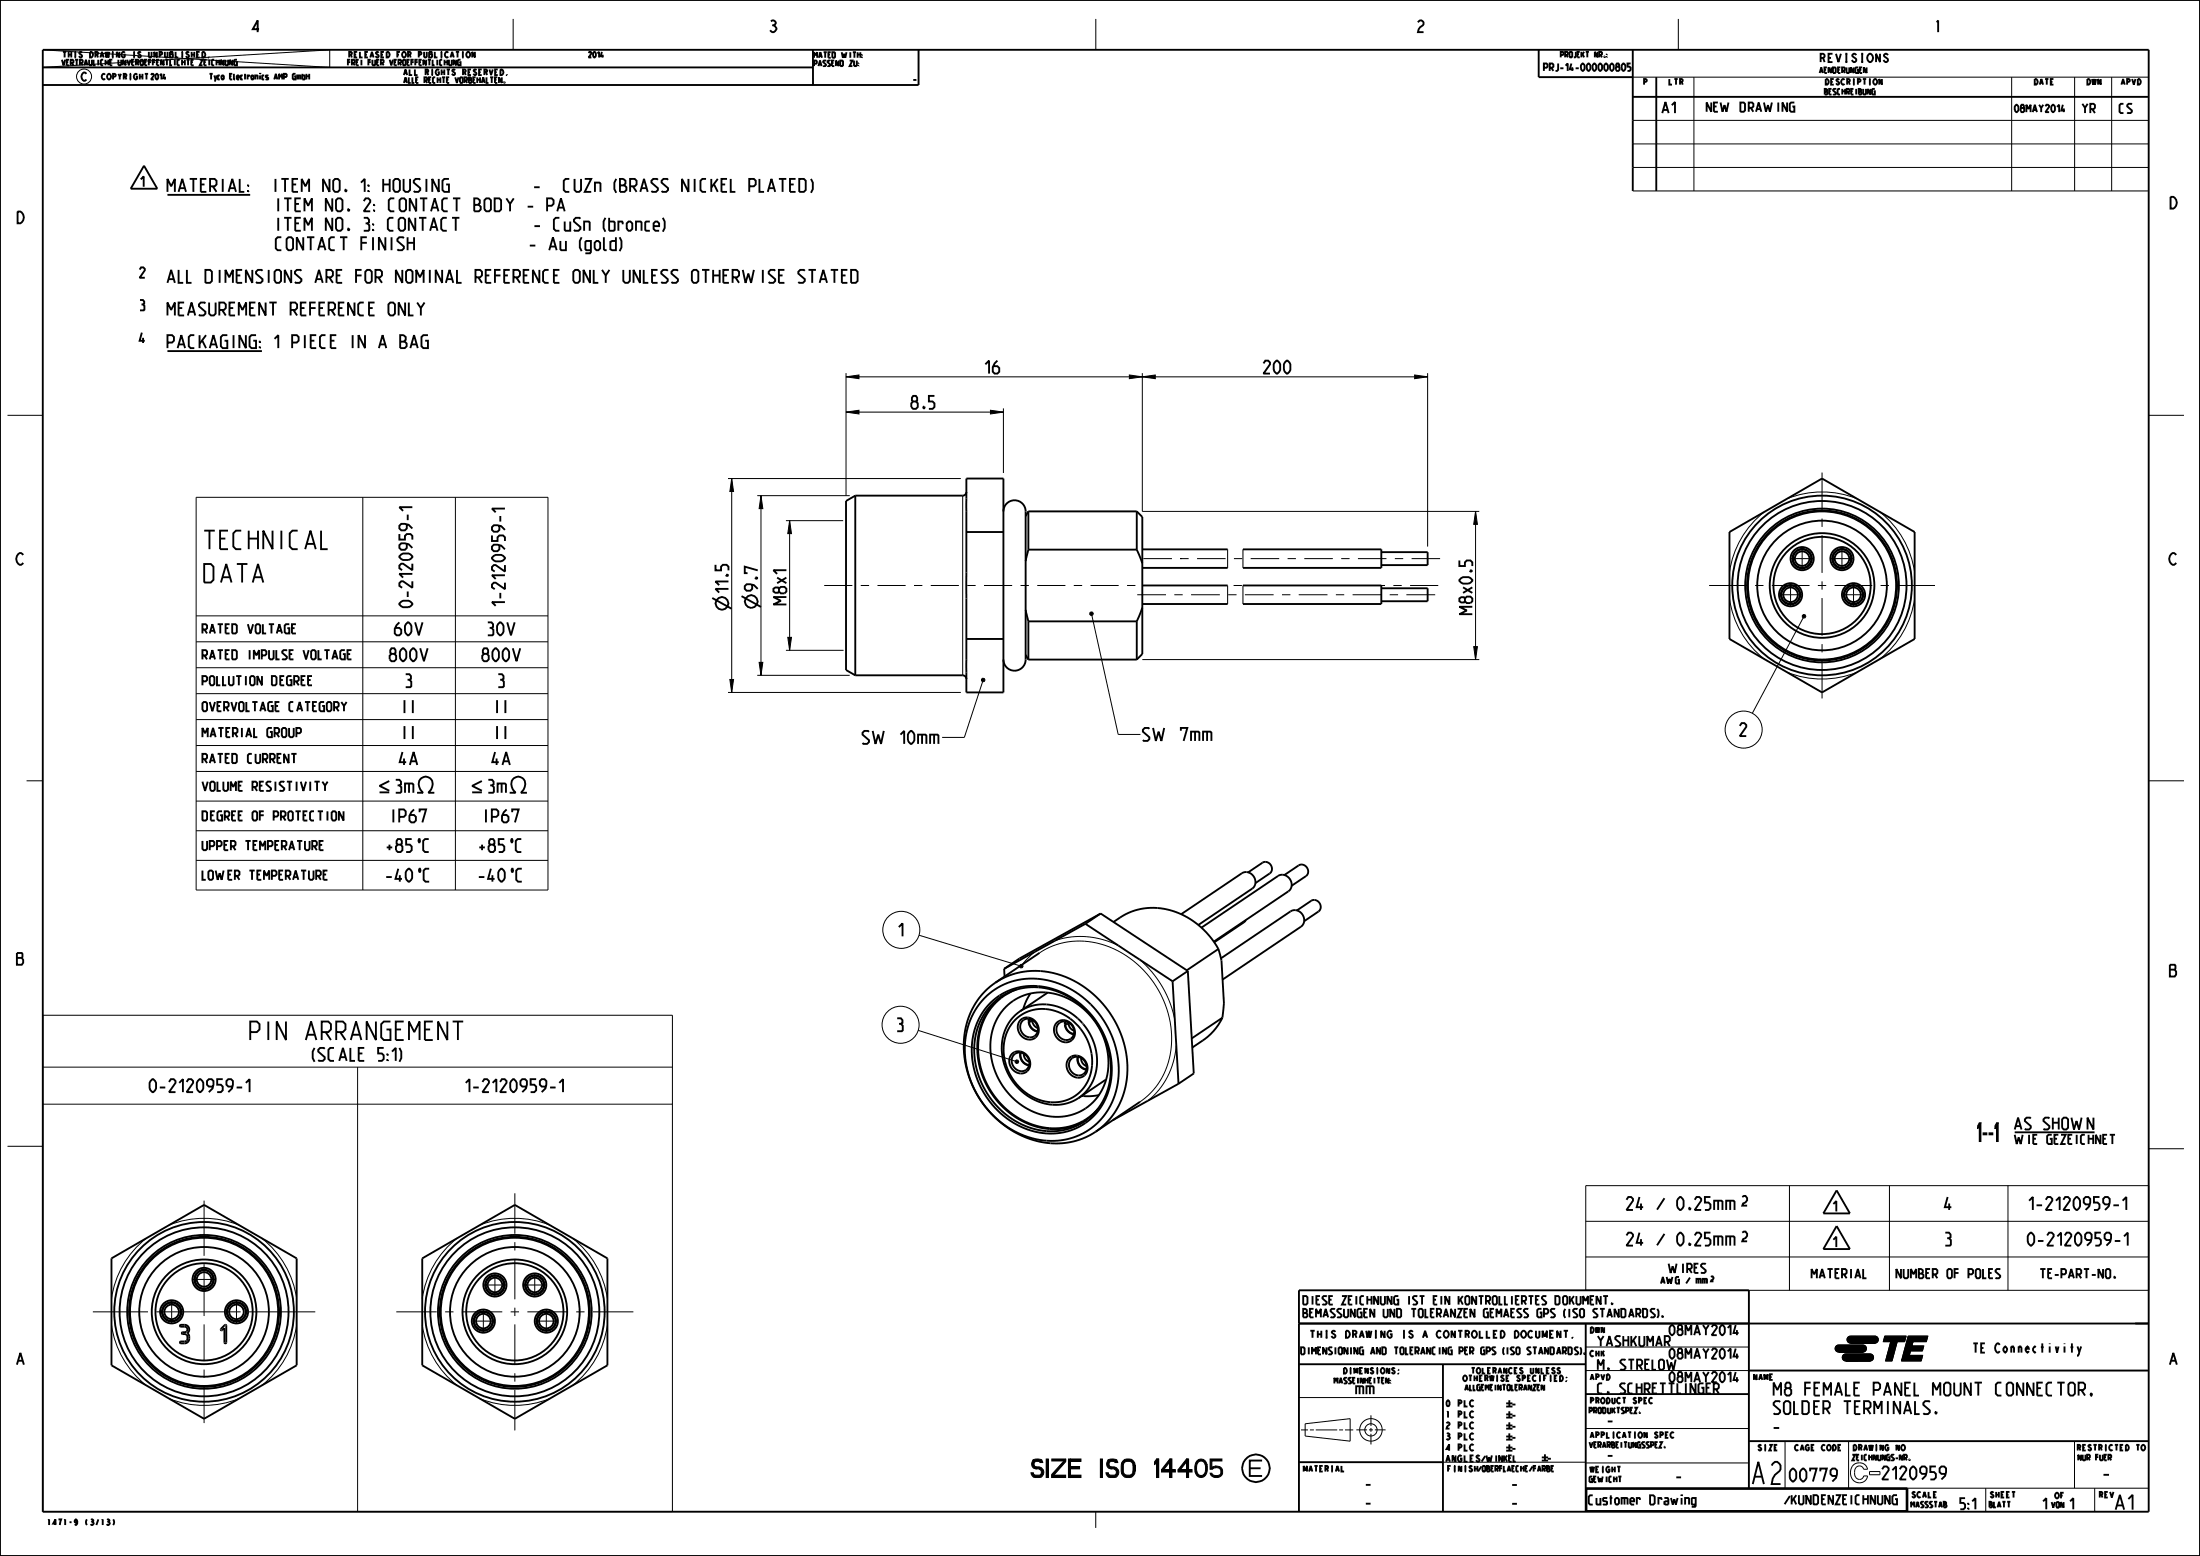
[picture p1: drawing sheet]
<svg xmlns="http://www.w3.org/2000/svg" width="594mm" height="420mm" viewBox="0 0 594 420" stroke-linecap="round" stroke-linejoin="round" font-family="sans-serif">
<g fill="none" stroke="#000" stroke-width=".51">
<path d="M0 0h594v420h-594zM11.6 18.2h207.9M11.6 13.4h568.6v394.6h-568.6zM36.3 16.1h-.7v1.5h.7M36.7 17h.5l.3-.2v-.5l-.3-.2h-.5v1.5M38 14.3l-.3-.3-.4 .3 .7 .7-.1 .4-.3 .1-.4-.4M40.2 14v1.3l.3 .2 .4-.2v-1.3M42.4 14v1.5l-.8-1.5v1.5M63.2 19.9v1.4l.3 .1M81.6 19.9v1.5h.6l.1-.9-.7-.1M100.5 16.1v1.3l.3 .2 .5-.2v-1.3M107.3 14.8h.4"/>
<path d="M108 14h-.7v1.5M109 16.1l.5 .2v1.1l-.2 .2-.5-.2v-1.1zM125 19.5l.6-.1v-.5l-.6-.2v1.6M125.5 19.5l.2 .8M219.5 13.4v9.5M248 13.4v9.5h-236.4M415.4 13.4v7.4h25.4M440.8 13.4v38.1M440.8 26.1h139.4M447.2 20.8v30.7M230.9 133.8l-2.5 1.4v45.6l2.5 1.5M230.9 133.8v48.5"/>
<path d="M260.9 129.2h10v57.7h-10zM260.9 132.8a1 1 0 0 1-1 1h-29M270.9 138a3 3 0 0 1 3-3 3 3 0 0 1 3 3v40a3 3 0 0 1-3 3 3 3 0 0 1-3-3M277.7 138l-.8 1.3M277.7 138v10.4M277.7 138h29.2M306.9 138v10.4M306.9 138l1.5 1.5v37l-1.5 1.5M260.9 143.6h10M277.7 148.4l-.8 3M277.7 148.4h29.2M306.9 148.4l1.5 3.6"/>
<path d="M308.4 158h23.1M308.4 153.3h23.1M308.4 148.3h23.1M335.6 158h37.4v5h-37.4M335.6 148.3h37.4v5h-37.4M373 158.8h12.5v3.5h-12.5M373 149h12.5v3.5h-12.5M467 143.6l25-14.4 25 14.4v28.9l-25 14.4-25-14.4zM483.4 158a2.49 2.49 0 0 0-2.4 2.5 2.49 2.49 0 0 0 2.4 2.5M483.4 158v.5a2.03 2.03 0 0 0-1.9 2 2.03 2.03 0 0 0 1.9 2v.5M483.4 157.9v.1M483.5 158a2.49 2.49 0 0 1 2.4 2.5 2.49 2.49 0 0 1-2.4 2.5"/>
<path d="M483.5 158v.6M483.5 157.9v.1M483.5 158.6h.1M483.5 158.6a2.04 2.04 0 0 1 1.8 2 2.04 2.04 0 0 1-1.8 2v.4M484 150.8h.1M484 150.7h.1M484.1 150.7a2.49 2.49 0 0 1 2.5-2.4 2.49 2.49 0 0 1 2.5 2.4M484.1 150.8a2.49 2.49 0 0 0 2.5 2.5 2.49 2.49 0 0 0 2.5-2.5M484.1 150.8l.4 .1a2.03 2.03 0 0 0 2 1.8 2.03 2.03 0 0 0 2-1.8M484.6 150.7h-.5M484.6 150.7h.1M484.6 150.7a2.04 2.04 0 0 1 2-1.8 2.04 2.04 0 0 1 2.1 1.8h.4"/>
<path d="M488.6 150.9h.1M489.1 150.8l-.5 .1M489.1 150.8h.1M489.1 150.7h.1M494.7 150.8h.1M494.7 150.7h.1M494.8 150.8a2.49 2.49 0 0 0 2.5 2.5 2.49 2.49 0 0 0 2.5-2.5M494.8 150.7a2.49 2.49 0 0 1 2.5-2.4 2.49 2.49 0 0 1 2.5 2.4M494.8 150.8l.5 .1a2.03 2.03 0 0 0 2 1.8 2.03 2.03 0 0 0 2-1.8M495.4 150.7h-.6M495.4 150.7h.1M495.4 150.7a2.04 2.04 0 0 1 2-1.8 2.04 2.04 0 0 1 2 1.8h.4"/>
<path d="M499.3 150.9h.1M499.8 150.8l-.5 .1M499.8 150.8h.2M499.8 150.7h.2M500.4 158a2.49 2.49 0 0 0-2.4 2.5 2.49 2.49 0 0 0 2.4 2.5M500.4 158v.5a2.03 2.03 0 0 0-1.9 2 2.03 2.03 0 0 0 1.9 2v.5M500.4 157.9v.1M500.5 158a2.49 2.49 0 0 1 2.4 2.5 2.49 2.49 0 0 1-2.4 2.5M500.5 158v.6M500.5 157.9v.1M500.5 158.6h.1M500.5 158.6a2.04 2.04 0 0 1 1.8 2 2.04 2.04 0 0 1-1.8 2v.4"/>
<path d="M260.9 172.5h10M276.9 164.6l.8 3.1M276.9 176.8l.8 1.2M277.7 178h29.2M277.7 167.7h29.2M277.7 167.7v10.3M306.9 167.7v10.3M308.4 164l-1.5 3.7M308.4 163h23.1M483.4 163v.2M483.5 163v.2M500.4 163v.2"/>
<path d="M500.5 163v.2M230.9 182.3h29a1 1 0 0 1 1 1M337 235.5l3.9-2.6a1.76 1.76 0 0 1 2.2 .5 1.76 1.76 0 0 1-.3 2.4l-3.9 2.6M346.8 236.2l3.8-2.6a1.76 1.76 0 0 1 2.3 .6 1.76 1.76 0 0 1-.3 2.3l-3.9 2.6M280.7 257.2l-11.9 8M293.1 249.4l-22 12.1M293.1 249.4l23.5 15.5M297.2 246.6l-22 12.1-4.1 2.8M297.2 246.6l-4.1 2.8M297.2 246.6l23.5 15.5M300.6 248.9a18.1 18.1 0 0 1 6.5-3.3 19.9 19.9 0 0 1 21.3 9.7l.6 .8M318.9 246.8l16.4-11.1a2.52 2.52 0 0 1 3.2 .9 2.52 2.52 0 0 1-.4 3.3l-14.6 9.8"/>
<path d="M324.4 250.4l20.7-14a2.52 2.52 0 0 1 3.2 .9 2.52 2.52 0 0 1-.4 3.3l-20.2 13.6M329 256.1l.8 3.2 .7 11.5-.5 3.9M329 256.1l-8.6 5.8M329.7 258.7l18.8-12.7a2.52 2.52 0 0 1 3.2 .8 2.52 2.52 0 0 1-.4 3.3l-21.2 14.3M336.4 248.4l-.6 .6-8 5.4M350.1 245.8l3.9-2.7a1.76 1.76 0 0 1 2.3 .6 1.76 1.76 0 0 1-.3 2.3l-3.9 2.7M265.8 269.4a18.9 18.9 0 0 1 22.8-2.7 24.9 24.9 0 0 1 12.4 29 18.1 18.1 0 0 1-24.5 10.8 25.1 25.1 0 0 1-15.2-29.3l.4-1a18.4 18.4 0 0 1 4.1-6.8zM267.6 270.5a17.6 17.6 0 0 1 22.3-.8 22.5 22.5 0 0 1 9 26 16.5 16.5 0 0 1-22.5 8.8 22.8 22.8 0 0 1-13.2-26.8 16.8 16.8 0 0 1 4.4-7.2zM268 270.9a17 17 0 0 1 20.9-1.6 22.1 22.1 0 0 1 10 25.4 16.1 16.1 0 0 1-22.1 9.2 22.2 22.2 0 0 1-12.7-26.7 16.3 16.3 0 0 1 3.9-6.3zM268.8 265.2a21.4 21.4 0 0 0-7.6 24 26.2 26.2 0 0 0 23.8 19.4 19 19 0 0 0 10.9-3.1M268.8 265.2a21.2 21.2 0 0 1 24.3 1.5 26.3 26.3 0 0 1 10 29.3 19.1 19.1 0 0 1-7.2 9.5M270.6 268.8a17.8 17.8 0 0 0-6 19.5 21.8 21.8 0 0 0 20.3 16.5 15.8 15.8 0 0 0 8.3-2.4"/>
<path d="M271.1 261.5l.1 2.1M271.7 271.7a14.8 14.8 0 0 1 18.9-.9 18.6 18.6 0 0 1 6.8 23.6 14 14 0 0 1-18.9 5.5 18.9 18.9 0 0 1-9.6-24.3l1.2-2.1zM274.1 275.3a11.5 11.5 0 0 1 15.9 .5 13.5 13.5 0 0 1 2.7 17.7 11.2 11.2 0 0 1-16.4 .9 13.8 13.8 0 0 1-3.6-17.3zM274.4 267.1a16.6 16.6 0 0 0-10.2 18.2 21.7 21.7 0 0 0 20.7 19.3 15.4 15.4 0 0 0 11.6-5.3M275.4 272.9a13 13 0 0 1 16.8 3.3h.1a14.8 14.8 0 0 1 2.1 16.9l-1.2 1.6-2 1.7M275.4 272.9a12.9 12.9 0 0 0-3.2 16.9 14.2 14.2 0 0 0 16.1 8l2.9-1.4M275.5 275.3a3.1 3.1 0 0 1 4.4 .8 3.1 3.1 0 0 1-.9 4.3 3.2 3.2 0 0 1-3.6-1.3 3.2 3.2 0 0 1 .1-3.8zM276.1 275.5a2.58 2.58 0 0 1 3.7 .8 2.58 2.58 0 0 1-1 3.6 2.72 2.72 0 0 1-2.9-1.2 2.72 2.72 0 0 1 .2-3.2zM277.7 275.8a2.89 2.89 0 0 0 2.4 2.7M277.7 275.8h.1M277.8 275v.7M277.8 275.8a2.74 2.74 0 0 0 2.4 2.5"/>
<path d="M277.8 275.8h-.1M277.9 275l-.1 .7M278.2 268.2l-1.1 2-.8 2.1M278.7 275.5l-.9 .2M278.7 275.5h.1M278.7 275.3v.2M278.7 275.6l.5 1.2 1 .7M278.7 275.6l-.9 .2M278.8 275.4l-.1 .1M279 275.5l-.3 .1M282.8 268l-7.4 4.9M285.3 276a3.1 3.1 0 0 1 4.4 .8 3.1 3.1 0 0 1-.9 4.4 3.2 3.2 0 0 1-3.6-1.3 3.2 3.2 0 0 1 .1-3.9z"/>
<path d="M285.9 276.3a2.58 2.58 0 0 1 3.7 .7 2.58 2.58 0 0 1-1 3.6 2.72 2.72 0 0 1-2.9-1.2 2.72 2.72 0 0 1 .2-3.1zM287.5 276.6a2.89 2.89 0 0 0 2.4 2.6M287.5 276.6h.1M287.6 275.7v.8M287.6 276.6a2.74 2.74 0 0 0 2.3 2.5M287.6 276.5l-.1 .1M287.7 275.7l-.1 .8M288.5 276.2l-.9 .3M288.5 276.2h.1M288.5 276v.2M288.5 276.4l.5 1.1 1 .7M288.5 276.4l-.9 .2"/>
<path d="M288.6 276.1l-.1 .1M288.8 276.2l-.3 .2M316.6 264.9l1.6 27.6M320.7 262.1l-4.1 2.8M320.7 262.1l1.6 27.7-4.1 2.7M330 274.7a15.5 15.5 0 0 1-5.2 6.1l-2.9 2M330 274.7l-8.2 5.6M273.2 284.5a3.1 3.1 0 0 1 4.4 .7 3.1 3.1 0 0 1-.9 4.4 3.2 3.2 0 0 1-3.6-1.3 3.2 3.2 0 0 1 .1-3.8zM273.8 284.7a2.58 2.58 0 0 1 3.7 .7 2.58 2.58 0 0 1-1 3.6 2.72 2.72 0 0 1-2.9-1.2 2.72 2.72 0 0 1 .2-3.1zM275.5 284.1a2.88 2.88 0 0 0 2.3 3.5M275.6 284.2a2.72 2.72 0 0 0 2.3 3.3M276.4 284.5a2.19 2.19 0 0 0 1.5 2.1"/>
<path d="M288.7 285.6a3.1 3.1 0 0 1 4.4 .8 3.1 3.1 0 0 1-1 4.3 3.2 3.2 0 0 1-3.6-1.3 3.2 3.2 0 0 1 .2-3.8zM289.3 285.8a2.58 2.58 0 0 1 3.6 .8 2.58 2.58 0 0 1-.9 3.6 2.72 2.72 0 0 1-2.9-1.2 2.72 2.72 0 0 1 .2-3.2zM291 285.3a2.88 2.88 0 0 0 2.3 3.4M291.1 285.4a2.72 2.72 0 0 0 2.3 3.2M291.1 285.3v.1M291.9 285.6a2.19 2.19 0 0 0 1.5 2.2M296.8 295.6l-2.1 .3-2.6-.1M298.6 291.4l-7.4 5M307.8 297.4l-11.9 8.1M318.2 292.5l-17.8 9.9M30.1 339.7l25-14.5 25 14.5v28.8l-25 14.5-25-14.5zM114 339.7l25-14.5 25 14.5v28.8l-25 14.5-25-14.5z"/>
<path d="M495.9 330.9l3.6 6.3h-7.2zM495.9 321.3l3.6 6.2h-7.2zM46.3 352.1a1.97 1.97 0 0 0-1.9 2 1.97 1.97 0 0 0 1.9 2M46.3 356.1h.1M46.3 352.1h.1M46.3 356.1v.5M46.3 351.6a2.49 2.49 0 0 0-2.4 2.5 2.49 2.49 0 0 0 2.4 2.5M46.3 351.6v.5M46.3 351.5v.1M46.3 356.6v.1M46.4 351.6a2.49 2.49 0 0 1 2.4 2.5 2.49 2.49 0 0 1-2.4 2.5M46.4 351.6v.5"/>
<path d="M46.4 351.5v.1M46.4 356.6v.1M46.4 352.1h.1M46.4 356.1v.5M46.4 352.1a1.97 1.97 0 0 1 1.9 2 1.97 1.97 0 0 1-1.9 2M46.4 356.1h.1M48.7 357.7l1.1-.1a1.25 1.25 0 0 1 1.2 .9 1.25 1.25 0 0 1-.4 1.3l.4 .5 .1 .5a1.44 1.44 0 0 1-.7 1.7l-1.6 .1-.2-.1 .1-.4h1.1a1.09 1.09 0 0 0 .8-1.4 1.09 1.09 0 0 0-1.4-.7h-.1a.43 .43 0 0 1 .2-.5 .43 .43 0 0 1 .5 .1 .75 .75 0 0 0 .8-.8 .75 .75 0 0 0-.8-.7h-1zM52.6 345.4h-.1M52.6 345.5h-.1M53.1 345.3l-.5 .1M53.1 345.3h.1M57.6 345.2a2.49 2.49 0 0 0-2.6-2.3 2.49 2.49 0 0 0-2.4 2.5"/>
<path d="M57.6 345.2h-.4a2.03 2.03 0 0 0-2.1-1.7 2.03 2.03 0 0 0-2 1.8M57.6 345.3a2.49 2.49 0 0 1-2.4 2.5 2.49 2.49 0 0 1-2.6-2.3M57.6 345.3l-.5 .1a2.04 2.04 0 0 1-2 1.9 2.04 2.04 0 0 1-2.1-1.8h-.4M57.7 345.2h-.1M57.7 345.3h-.1M60.6 357.7l.3-.1 .2 .2v4.5l-.2 .3-.3-.2v-3.9l-.7 .6-.3-.3zM63.7 356.6v.1M63.8 356.6v.1M63.8 352.1a2.04 2.04 0 0 0-1.8 2 2.04 2.04 0 0 0 1.7 2.1v.4M63.8 352.1h.1M63.9 356.1l-.1 .5M63.9 356.1h.1"/>
<path d="M63.9 351.6a2.49 2.49 0 0 0-2.5 2.4 2.49 2.49 0 0 0 2.3 2.6M63.9 351.6l-.1 .5M63.9 351.5v.1M64 351.6a2.49 2.49 0 0 1 2.3 2.6 2.49 2.49 0 0 1-2.5 2.4M64 351.6v.4a2.03 2.03 0 0 1 1.7 2.1 2.03 2.03 0 0 1-1.8 2M64 351.5v.1M130.4 358.6h.1M130.4 358.6l.1 .5M130.5 354.1a2.49 2.49 0 0 0-2.5 2.5 2.49 2.49 0 0 0 2.5 2.5M130.5 354.1l-.1 .4a2.03 2.03 0 0 0-1.8 2 2.03 2.03 0 0 0 1.8 2.1M130.5 354v.1M130.5 359.1v.1"/>
<path d="M130.6 354.1a2.49 2.49 0 0 1 2.4 2.5 2.49 2.49 0 0 1-2.4 2.5M130.6 354.1v.5M130.6 354v.1M130.6 359.1v.1M130.6 354.6h.1M130.6 354.6a2.04 2.04 0 0 1 1.8 2.1 2.04 2.04 0 0 1-1.8 2v.4M131 346.9h.1M131 346.8h.1M131.1 346.8a2.49 2.49 0 0 1 2.5-2.4 2.49 2.49 0 0 1 2.5 2.4M131.1 346.9a2.49 2.49 0 0 0 2.5 2.4 2.49 2.49 0 0 0 2.5-2.4M131.1 346.8h.6a2.04 2.04 0 0 1 2-1.9 2.04 2.04 0 0 1 2 1.9h.4M131.1 346.9h.5a2.03 2.03 0 0 0 2 1.8 2.03 2.03 0 0 0 2-1.8"/>
<path d="M135.6 346.9h.1M136.1 346.9h-.5M136.1 346.9h.2M136.1 346.8h.2M141.8 346.9h.1M141.8 346.8h.1M141.9 346.9a2.49 2.49 0 0 0 2.5 2.4 2.49 2.49 0 0 0 2.5-2.4M141.9 346.8a2.49 2.49 0 0 1 2.5-2.4 2.49 2.49 0 0 1 2.5 2.4M141.9 346.9h.4a2.03 2.03 0 0 0 2 1.8 2.03 2.03 0 0 0 2-1.8M142.4 346.8h-.5M142.4 346.8h.1M142.4 346.8a2.04 2.04 0 0 1 2-1.8 2.04 2.04 0 0 1 2.1 1.8h.4"/>
<path d="M146.4 346.9h.1M146.9 346.9h-.5M146.9 346.9h.1M146.9 346.8h.1M147.4 358.6h.1M147.4 358.6l.1 .5M147.5 354.1a2.49 2.49 0 0 0-2.5 2.5 2.49 2.49 0 0 0 2.5 2.5M147.5 354.1l-.1 .4a2.03 2.03 0 0 0-1.8 2 2.03 2.03 0 0 0 1.8 2.1M147.5 354v.1M147.5 359.1v.1M147.6 354.1a2.49 2.49 0 0 1 2.4 2.5 2.49 2.49 0 0 1-2.4 2.5M147.6 354.1v.5"/>
<path d="M147.6 354v.1M147.6 359.1v.1M147.6 354.6h.1M147.6 354.6a2.04 2.04 0 0 1 1.8 2.1 2.04 2.04 0 0 1-1.8 2v.4M350.7 357.2h229.5M357.9 359.2h.5M375.8 359.5l-.4-.3a.96 .96 0 0 0-.8 1 .96 .96 0 0 0 .8 .9l.4-.3v-.6h-.5M409 359.2a.96 .96 0 0 1 1.1 1 .96 .96 0 0 1-1.1 .9zM428.1 357.2v50.8M350.8 368.2h77.3M357.9 361.1h.5M376.4 363.7h1.1"/>
<path d="M386.2 363.7v1.9l-.9-1.9v1.9M389.6 368.2v39.8M406.7 378.8h1.7M406.7 379.7h1.7M407.5 378v1.7M410.4 371.5l-.3-.2-.5 .2 .8 .8-.1 .4-.4 .1-.3-.4M413.3 369.2v1.3l.3 .2 .4-.2v-1.3M418.6 363.7h.7l.3 .2v1.4l-.3 .3h-.7zM427.8 365.3l.1 .2zM428.1 376.3h44.1M441.8 377.6l-.3-.3-.4 .3 .7 .7-.1 .4-.4 .1-.3-.4M462.2 364.6l.4-.6h.5l.4 .4v.4l-1.3 1.9h1.3"/>
<path d="M464.5 364.4l.6-.4 .6 .8v1.2l-.6 .7-.6-.3-.2-.4v-1.2zM466.5 364.8l.8-.8v2.7M468.6 364l-.5 2.2h1.3M469 365.4v1.3M472.2 369.9h108M350.7 394.7h38.9M406.7 390.7h1.7M406.7 387.7h1.7M406.7 384.8h1.7M406.7 381.8h1.7M406.7 391.6h1.7M406.7 388.6h1.7"/>
<path d="M406.7 385.6h1.7M406.7 382.6h1.7M407.5 380.9v1.7M407.5 383.9v1.7M407.5 386.9v1.7M407.5 389.9v1.7M416.3 393.4h1.7M416.3 394.2h1.7M417.1 392.5v1.7M447.6 386.8l-.3-.2-.5 .2 .8 .8-.1 .4-.4 .1-.3-.4M472.2 389h108M492.7 390.3l-.2-.3a.77 .77 0 0 0-.7 .8 .77 .77 0 0 0 .7 .7l.2-.2"/>
<path d="M512.8 390v1.5l-.8-1.5v1.5M513.6 390.1l.1-.1a.77 .77 0 0 1 .7 .8 .77 .77 0 0 1-.6 .7l-.5-.7zM565.9 393.3h.7M566.6 392.7h-.7v1.5M576.8 390h.9M578.4 390.1l.2-.1a.77 .77 0 0 1 .6 .8 .77 .77 0 0 1-.6 .7l-.5-.7zM23.5 410.1l-.3 .7 .3 .8M428.1 401.7h86.9v6.3M428.3 401.9h86.5v5.9h-86.5zM472.2 401.7v-53.4h-121.5v59.7M524.8 406.1h.4l.3-.5-.7-.2v1.5h.5l.3-.6-.4-.2"/>
<circle cx="486.6" cy="150.8" r="3.1"/>
<circle cx="486.6" cy="150.8" r="2.63"/>
<circle cx="492" cy="158" r="24.3"/>
<circle cx="492" cy="158" r="22.8"/>
<circle cx="492" cy="158" r="20.3"/>
<circle cx="492" cy="158" r="20"/>
<circle cx="492" cy="158" r="17.5"/>
<circle cx="492" cy="158" r="20.8"/>
<circle cx="492" cy="158" r="14.1"/>
<circle cx="492" cy="158" r="13.1"/>
<circle cx="497.3" cy="150.8" r="3.1"/>
<circle cx="497.3" cy="150.8" r="2.63"/>
<circle cx="483.5" cy="160.5" r="3.1"/>
<circle cx="483.5" cy="160.5" r="2.63"/>
<circle cx="500.5" cy="160.5" r="3.1"/>
<circle cx="500.5" cy="160.5" r="2.63"/>
<circle cx="46.3" cy="354.1" r="3.1"/>
<circle cx="46.3" cy="354.1" r="2.63"/>
<circle cx="55.1" cy="354.1" r="24.3"/>
<circle cx="55.1" cy="354.1" r="22.8"/>
<circle cx="55.1" cy="354.1" r="20.3"/>
<circle cx="55.1" cy="354.1" r="20"/>
<circle cx="55.1" cy="354.1" r="17.5"/>
<circle cx="55.1" cy="354.1" r="20.8"/>
<circle cx="55.1" cy="354.1" r="14.1"/>
<circle cx="55.1" cy="354.1" r="13.1"/>
<circle cx="55.1" cy="345.3" r="3.1"/>
<circle cx="55.1" cy="345.3" r="2.63"/>
<circle cx="63.8" cy="354.1" r="3.1"/>
<circle cx="63.8" cy="354.1" r="2.63"/>
<circle cx="130.5" cy="356.6" r="3.1"/>
<circle cx="130.5" cy="356.6" r="2.63"/>
<circle cx="133.6" cy="346.8" r="3.1"/>
<circle cx="133.6" cy="346.8" r="2.63"/>
<circle cx="139" cy="354.1" r="24.3"/>
<circle cx="139" cy="354.1" r="22.8"/>
<circle cx="139" cy="354.1" r="20.3"/>
<circle cx="139" cy="354.1" r="20"/>
<circle cx="139" cy="354.1" r="17.5"/>
<circle cx="139" cy="354.1" r="20.8"/>
<circle cx="139" cy="354.1" r="14.1"/>
<circle cx="139" cy="354.1" r="13.1"/>
<circle cx="144.4" cy="346.8" r="3.1"/>
<circle cx="144.4" cy="346.8" r="2.63"/>
<circle cx="147.5" cy="356.6" r="3.1"/>
<circle cx="147.5" cy="356.6" r="2.63"/>
</g>
<g fill="none" stroke="#000" stroke-width=".27">
<path d="M89 13.4v4.8M138.6 5.1v8.3M295.9 5.1v8.3M453.2 5.1v8.3M440.8 32.5h139.4M440.8 20.8h139.4M440.8 38.8h139.4M457.4 20.8v30.7M543.1 20.8l.1 30.7M560.1 20.8l.1 30.7M570.1 20.8l.1 30.7M440.8 45.2h139.4"/>
<path d="M440.8 51.5h139.4M2 112.1h9.6M580.2 112.1h9.5M259.9 133.8v48.5M476.4 138.2a25.3 25.3 0 0 0-9.4 16.3M482.5 134.6a25.3 25.3 0 0 1 18.9 0M507.5 138.2a25.2 25.2 0 0 1 9.5 16.3M331.5 148.3v5M331.5 158v5M335.6 148.3v5M335.6 158v5M467 161.6a25.3 25.3 0 0 0 9.4 16.3"/>
<path d="M517 161.6a25.3 25.3 0 0 1-9.5 16.3M482.5 181.5a25.3 25.3 0 0 0 18.9 0M7.2 210.8h4.4M580.2 210.8h9.5M279.4 256.9l-3.2 3.3M280.7 257.2a21.2 21.2 0 0 1 24.3 1.4 26.3 26.3 0 0 1 10.1 29.4 19.1 19.1 0 0 1-7.3 9.4M284.8 253.9a22 22 0 0 1 17.1 1.3M307.7 259a28.8 28.8 0 0 1 9.5 16.3M317.6 282.1a20.9 20.9 0 0 1-7.7 15M2 309.4h9.6M304.5 300.1l-1.2 .4M580.2 310.1h9.5"/>
<path d="M39.5 334.2a25.3 25.3 0 0 0-9.4 16.4M45.7 330.7a25.3 25.3 0 0 1 18.8 0M70.7 334.2a25.2 25.2 0 0 1 9.4 16.4M123.4 334.2a25.2 25.2 0 0 0-9.4 16.4M129.6 330.7a25.3 25.3 0 0 1 18.8 0M154.6 334.2a25.3 25.3 0 0 1 9.4 16.4M30.1 357.6a25.3 25.3 0 0 0 9.4 16.4M80.1 357.6a25.2 25.2 0 0 1-9.4 16.4M114 357.6a25.2 25.2 0 0 0 9.4 16.4M164 357.6a25.3 25.3 0 0 1-9.4 16.4M45.7 377.5a25.3 25.3 0 0 0 18.8 0M129.6 377.5a25.3 25.3 0 0 0 18.8 0"/>
<path d="M350.7 377.2h38.8M428.1 369.9h44.1M428.1 363.6h44.1M495.8 363.3l.6-.3h6.6a.95 .95 0 0 1 .9 .9 .95 .95 0 0 1-.8 1l-6.7 .1a.95 .95 0 0 1-.8-.6 .95 .95 0 0 1 .2-1.1zM496.4 365l6.7-.1zM497.7 365.7l.7-.2h6.5a.95 .95 0 0 1 1 .8 .95 .95 0 0 1-.9 1l-6.6 .1a.95 .95 0 0 1-.9-.6 .95 .95 0 0 1 .2-1.1zM498.4 367.4l6.6-.1zM499 360.9l.6-.3h6.6a.95 .95 0 0 1 .9 .9 .95 .95 0 0 1-.8 1h-6.7a.95 .95 0 0 1-.8-.5 .95 .95 0 0 1 .2-1.1zM499.6 362.5h6.7zM503.1 364.9l-6.7 .1a.95 .95 0 0 1-.9-1 .95 .95 0 0 1 .9-1h6.6a.95 .95 0 0 1 .9 1 .95 .95 0 0 1-.9 1M505 367.4h-6.6a.95 .95 0 0 1-1-1 .95 .95 0 0 1 1-.9h6.5a.95 .95 0 0 1 1 .9 .95 .95 0 0 1-1 1M506.3 362.5h-6.7a.95 .95 0 0 1-.9-.9 .95 .95 0 0 1 .9-1h6.6a.95 .95 0 0 1 .9 1 .95 .95 0 0 1-.9 .9"/>
<path d="M508.9 360.6h5.8l-.4 1.5h-2.1l-1.4 5.3h-1.7l1.4-5.3h-2zM515.2 360.6h5.3l-.4 1.5h-3.6l-3.1 5.3zM515.2 360.6h5.3l-.4 1.5h-3.6l-.3 1.2h3.2l-.3 1.3h-3.3l-.3 1.3h3.6l-.4 1.5h-5.3zM515.8 364.6l-.3 1.3h3.6l-.4 1.5h-5.3zM516.5 362.1l-.3 1.2h3.2l-.3 1.3h-3.3l-2.4 2.8zM351.3 386h1.9M352.4 384.3l12.1-1.4v6.1l-12.1-1.4zM353.7 386h1M355.3 386h5.7M361.6 386h1M363.1 386h2.3M366.2 386h2.9"/>
<path d="M369.6 386h1.1M370.2 382v2.9M370.2 385.4v1.1M370.2 387v2.9M371.2 386h2.9M389.6 394.7h38.6M428.1 394.9h44.1M428.1 385.6h44.1M482 389v12.7M499.1 389v12.7M500.4 395.5l.8-.5 1.2-.1 .8 .2 .7 .7 .3 .8h-1l-.5-.7-.8-.2-.8 .4-.3 .8 .1 1.5 .7 .8h1l.6-.8h1l-.2 .8-.7 .7-.8 .3h-.9l-.8-.3-.7-.7-.4-.9-.1-1 .3-1.1zM507.6 397.2h-2.8v.9h2.8"/>
<path d="M295.9 408v4.4M515 401.7h65.2M536.2 401.7v6.3M565.6 401.7v6.3"/>
<circle cx="22.7" cy="20.7" r="2.03"/>
<circle cx="370.2" cy="386" r="3"/>
<circle cx="370.2" cy="386" r="1.66"/>
</g>
<path d="M495.8 363.3l.6-.3h6.6a.95 .95 0 0 1 .9 .9 .95 .95 0 0 1-.8 1l-6.7 .1a.95 .95 0 0 1-.8-.6 .95 .95 0 0 1 .2-1.1zM497.7 365.7l.7-.2h6.5a.95 .95 0 0 1 1 .8 .95 .95 0 0 1-.9 1l-6.6 .1a.95 .95 0 0 1-.9-.6 .95 .95 0 0 1 .2-1.1zM499 360.9l.6-.3h6.6a.95 .95 0 0 1 .9 .9 .95 .95 0 0 1-.8 1h-6.7a.95 .95 0 0 1-.8-.5 .95 .95 0 0 1 .2-1.1zM508.9 360.6h5.8l-.4 1.5h-2.1l-1.4 5.3h-1.7l1.4-5.3h-2zM515.8 364.6l-.3 1.3h3.6l-.4 1.5h-5.3zM516.5 362.1l-.3 1.2h3.2l-.3 1.3h-3.3l-2.4 2.8zM515.2 360.6h5.3l-.4 1.5h-3.6l-3.1 5.3z" fill="#000"/>
<!-- layer: DIM_DRIVEN -->
<g fill="#000">
<path d="M228.4 111.2l3.5-.5v1zM228.4 101.7l3.5-.5v1zM267.4 110.7l3.5 .5-3.5 .5zM304.9 101.2l3.5 .5-3.5 .5zM308.4 101.7l3.5-.5v1zM382 101.2l3.5 .5-3.5 .5zM197.6 129.2l.5 3.5h-1zM205.5 133.8l.5 3.5h-1zM398.4 138l.5 3.5h-1zM213.2 140.5l.5 3.5h-1zM212.7 172h1l-.5 3.5zM397.9 174.5h1l-.5 3.5z"/>
<path d="M197.1 183.4h1l-.5 3.5zM205 178.8h1l-.5 3.5z"/>
</g>
<g fill="none" stroke="#000" stroke-width=".27">
<path d="M228.4 111.2l3.5-.5v1zM228.4 101.7l3.5-.5v1zM228.4 100.7v33M228.4 111.2h42.5M228.4 101.7h157.1M267.4 110.7l3.5 .5-3.5 .5zM270.9 110.2v17.5M304.9 101.2l3.5 .5-3.5 .5zM308.4 101.7l3.5-.5v1zM308.4 100.7v37.3h91M382 101.2l3.5 .5-3.5 .5zM385.5 100.7v46.8"/>
<path d="M196.6 129.2h62.8M197.6 129.2l.5 3.5h-1zM197.6 129.2v57.7M204.5 133.8h24.9M205.5 133.8l.5 3.5h-1zM205.5 133.8v48.5M398.4 138l.5 3.5h-1zM398.4 138v40M212.2 140.5h15.4M213.2 140.5l.5 3.5h-1zM213.2 140.5v35M205 178.8h1l-.5 3.5z"/>
<path d="M212.2 175.5h15.6M212.7 172h1l-.5 3.5zM308.4 178h91M397.9 174.5h1l-.5 3.5zM196.6 186.9h62.8M197.1 183.4h1l-.5 3.5zM204.5 182.3h24.9"/>
</g>
<g fill="none" stroke="#000" stroke-width=".51">
<path d="M192.3 161.4l5.3 2.9M200.2 160.9l5.3 2.9"/>
<circle cx="194.9" cy="162.9" r="1.72"/>
<circle cx="202.8" cy="162.4" r="1.72"/>
</g>
<!-- layer: DRAFT_ENTITY -->
<path d="M11.7 13.5l77.3 4.7M89 13.5l-77.4 4.7M560.1 389v12.7" fill="none" stroke="#000" stroke-width=".27"/>
<!-- layer: DTM_AXIS -->
<g fill="none" stroke="#000" stroke-width=".27">
<path d="M492 127.5v10.2M492 140v2.2M222.5 158h7.6M232.4 158h2.3M236.9 158h7.6M246.8 158h2.2M251.3 158h7.6M261.2 158h2.2M265.7 158h7.6M275.5 158h2.3M280.1 158h7.6M289.9 158h2.3"/>
<path d="M294.4 158h7.6M304.3 158h2.3M308.7 150.8h7.7M308.8 158h7.6M318.7 150.8h.1M318.7 150.8h2.2M318.7 158h2.2M323.2 150.8h7.7M323.2 158h7.6M333.1 158h2.2M333.2 150.8h2.2M337.6 158h7.6"/>
<path d="M337.7 150.8h7.7M347.4 158h2.3M347.6 150.8h2.3M352 158h7.6M352.2 150.8h7.7M361.8 158h2.3M362.1 150.8h2.3M366.3 158h7.7M366.6 150.8h7.8M376.2 158h2.3M376.6 150.8h2.3M380.7 158h7.6"/>
<path d="M381.1 150.8h7.7M461.5 158h10.1M473.9 158h2.2M478.4 158h10.2M483.5 157.5v6M483.6 150.8h6M486.6 147.8v6M490.8 158h2.3M492 144.5v10.2M492 156.9v2.3M494.3 150.8h6M495.3 158h10.2"/>
<path d="M497.3 147.8v6M500.5 157.5v6M507.8 158h2.2M512.3 158h10.2M307 160.5h7.8M317.1 160.5h2.2M321.6 160.5h7.8M331.6 160.5h2.3M336.1 160.5h7.8M346.1 160.5h2.3M350.7 160.5h7.7M360.7 160.5h2.2"/>
<path d="M365.2 160.5h7.8M375.2 160.5h2.3M379.7 160.5h7.8M480.5 160.5h6M492 161.4v10.2M492 173.8v2.3M492 178.4v10.1M497.5 160.5h6M55.1 324.1v14.9M139 322.1v10.9M139 335.3v2.2M139 339.8v10.9"/>
<path d="M25.1 354.1h14.9M42.2 354.1h22.8M46.3 351.1v6M52.1 345.3h6M55.1 341.2v14M55.1 357.5v9.9M63.8 351.1v6M67.2 354.1h17.9M107 354.1h10.9M120.2 354.1h2.2M124.7 354.1h10.9M127.5 356.6h6"/>
<path d="M130.5 353.6v6M130.6 346.8h6M133.6 343.8v6M137.9 354.1h2.2M139 353v2.2M139 357.5v10.9M141.4 346.8h6M142.4 354.1h10.9M144.4 343.8v6M144.5 356.6h6M147.5 353.6v6M155.6 354.1h2.2"/>
<path d="M160.1 354.1h10.9M55.1 369.7v2.2M55.1 374.2v9.9M139 370.7v2.2M139 375.2v10.9"/>
</g>
<!-- layer: DWG_TABLE -->
<g fill="none" stroke="#000" stroke-width=".51">
<path d="M102.5 213.9h2.6M105.1 210.8l-2.6 1.3 2.6 1.3M106.9 210.5h1l.4 .5v.7l-.4 .3M107.4 212h.5l.5 .5v1.2l-.3 .3h-1.2M109.4 214v-2.5h2l.2 .2v2.3M110.4 211.5v2.5M112.6 214h1.6a2.41 2.41 0 0 1 .2-4.2 2.04 2.04 0 0 1 2.2 .9 2.04 2.04 0 0 1-.2 2.4l-.7 .9h1.6M127.5 213.9h2.6M130.1 210.8l-2.6 1.3 2.6 1.3M131.9 210.5h1l.4 .5v.7l-.4 .3M132.4 212h.5l.5 .5v1.2l-.3 .3h-1.2M134.4 214v-2.5h2l.2 .2v2.3"/>
<path d="M135.4 211.5v2.5M137.6 214h1.6a2.41 2.41 0 0 1 .2-4.2 2.04 2.04 0 0 1 2.2 .9 2.04 2.04 0 0 1-.2 2.4l-.7 .9h1.6M88.4 235h-1.1v2.5h1.1M439.2 333.5l.5-.8h.7l.5 .5v.5l-1.7 2.5h1.7M439.2 323.8l.5-.7h.7l.5 .5v.5l-1.7 2.5h1.7M442.7 332.7l-.8 2.8h1.8M442.7 323.1l-.8 2.7h1.8M443.1 324.8v1.8M443.1 334.5v1.7M449.4 333.1l-2 3M449.4 323.4l-2 3.1M521.8 344h.9l.4-.4v-.7l-.4-.4h-.9v2.5"/>
<path d="M522.4 344l.7 1M531.5 344h.9l.3-.4v-.7l-.3-.4h-.9v2.5"/>
</g>
<g fill="none" stroke="#000" stroke-width=".27">
<path d="M53 134.2h95v106h-95zM98 134.2v106M123 134.2v106M53 166.2h95M53 173.2h95M53 180.2h95M53 187.2h95M53 194.2h95M53 201.2h95M53 208.2h95M53 216.2h95M53 224.2h95"/>
<path d="M53 232.2h95M11.6 274h170v134h-170zM11.6 288h170M11.6 298h170M96.6 288v120M428.2 320h152v28.3h-152zM428.2 339.3h152M428.2 329.7h152M483.2 320v28.3M510.2 320v28.3M542.2 320v28.3"/>
</g>
<!-- layer: NOTE -->
<path d="M45.2 52.6h22.3M144.2 50.5h1.5M153.7 48.3h-1l-.5 .5v2.5l.5 .5h1M45.2 94.8h25.5M324.8 200v-2.5h2l.3 .2v2.3M325.9 197.5v2.5M251.1 200.8v-2.5h2l.3 .2v2.3" fill="none" stroke="#000" stroke-width=".51"/>
<path d="M294.3 165.4l.3-.2 .4 .1 .2 .4-.2 .3-.4 .1-.3-.2zM486.6 166.1l.4-.2 .4 .1 .2 .4-.2 .3-.4 .1-.4-.2zM265 183.3l.3-.2 .5 .1 .2 .3-.2 .4-.5 .1-.3-.2zM275.3 260.6l.3-.3 .4 .1 .2 .4-.2 .4-.4 .1-.3-.3zM274.1 286.4l.3-.3 .5 .1 .1 .4-.1 .4-.5 .1-.3-.3z" fill="#000"/>
<g fill="none" stroke="#000" stroke-width=".27">
<path d="M294.3 165.4l.3-.2 .4 .1 .2 .4-.2 .3-.4 .1-.3-.2zM294.8 166.1l7.1 32.1h6M486.6 166.1l.4-.2 .4 .1 .2 .4-.2 .3-.4 .1-.4-.2zM486.8 166.8l-13.7 25.7M265 183.3l.3-.2 .5 .1 .2 .3-.2 .4-.5 .1-.3-.2zM265.3 184l-4.9 15h-6M248.1 252.4l27.2 8.2M247.9 278.1l26.2 8.3M275.3 260.6l.3-.3 .4 .1 .2 .4-.2 .4-.4 .1-.3-.3zM274.1 286.4l.3-.3 .5 .1 .1 .4-.1 .4-.5 .1-.3-.3z"/>
<circle cx="470.8" cy="196.9" r="5"/>
<circle cx="243.4" cy="251" r="5"/>
<circle cx="243.2" cy="276.6" r="5"/>
</g>
<!-- layer: SYMBOL -->
<path d="M38.9 44.7l3.6 6.2h-7.2zM544 305.6h21.5" fill="none" stroke="#000" stroke-width=".51"/>
<path d="M300 395.9a1.5 1.5 0 0 1 2 1 1.5 1.5 0 0 1-1.1 1.9h-1.1a1.39 1.39 0 0 1-1.2-1.3h.7l.1 .5a1.84 1.84 0 0 0 1.7 .1l.2-.2a.98 .98 0 0 0-.5-1.4h-.8zM299.2 394l.8-.2a1.29 1.29 0 0 1 1.8 1l-1.8-.3a.77 .77 0 0 0-.6 .7 .77 .77 0 0 0 .6 .7v.6a1.42 1.42 0 0 1-1.2-1 1.42 1.42 0 0 1 .4-1.5zM318.1 396.7h3.8v.6h-3.8zM320.4 393.8h.3v.3l-2.3 3h-.3v-.4zM320.4 393.8h.5v5h-.5z" fill="#000"/>
<path d="M299.2 394l.8-.2a1.29 1.29 0 0 1 1.8 1l-1.8-.3a.77 .77 0 0 0-.6 .7 .77 .77 0 0 0 .6 .7v.6a1.42 1.42 0 0 1-1.2-1 1.42 1.42 0 0 1 .4-1.5zM300 395.9a1.5 1.5 0 0 1 2 1 1.5 1.5 0 0 1-1.1 1.9h-1.1a1.39 1.39 0 0 1-1.2-1.3h.7l.1 .5a1.84 1.84 0 0 0 1.7 .1l.2-.2a.98 .98 0 0 0-.5-1.4h-.8zM318.1 396.7h3.8v.6h-3.8zM320.4 393.8h.3v.3l-2.3 3h-.3v-.4zM320.4 393.8h.5v5h-.5z" fill="none" stroke="#000" stroke-width=".27"/>
<text font-size="7.8" x="472.3" y="400.6">A2</text>
<g font-size="6.5">
<text x="54.2" y="148.2">TECHNICAL</text>
<text x="54.2" y="157.2">DATA</text>
<text x="67.3" y="280.7">PIN ARRANGEMENT</text>
<text x="534" y="308.1">1--1</text>
<text x="278.4" y="398.8">SIZE</text>
<text x="303.4" y="398.8">ISO</text>
<text x="323.5" y="398.8">14405</text>
</g>
<text font-size="5.2" x="571.2" y="407.5">A1</text>
<g font-size="4.6">
<text x="45.2" y="51.8">MATERIAL:</text>
<text x="73.7" y="51.8">ITEM NO. 1: HOUSING</text>
<text x="155.6" y="51.8">CUZn (BRASS NICKEL PLATED)</text>
<text x="73.5" y="57">ITEM NO. 2: CONTACT BODY - PA</text>
<text x="73.5" y="62.3">ITEM NO. 3: CONTACT</text>
<text x="144.5" y="62.3">- CuSn (bronce)</text>
<text x="73.5" y="67.5">CONTACT FINISH</text>
<text x="141.8" y="67.5">- Au (gold)</text>
<text x="45.2" y="76.3">ALL DIMENSIONS ARE FOR NOMINAL REFERENCE ONLY UNLESS OTHERWISE STATED</text>
<text x="45.2" y="85.2">MEASUREMENT REFERENCE ONLY</text>
<text x="45.2" y="94">PACKAGING: 1 PIECE IN A BAG</text>
<text x="266" y="100.8">16</text>
<text x="341.1" y="100.8">200</text>
<text x="246" y="110.4">8.5</text>
<text x="196.7" y="160" transform="rotate(-90 196.7 160)">11.5</text>
<text x="204.6" y="159.5" transform="rotate(-90 204.6 159.5)">9.7</text>
<text x="212.3" y="163.2" transform="rotate(-90 212.3 163.2)">M8x1</text>
<text x="397.5" y="165.8" transform="rotate(-90 397.5 165.8)">M</text>
<text x="397.5" y="162.8" transform="rotate(-90 397.5 162.8)">8x0.5</text>
<text x="106.4" y="171.5">60V</text>
<text x="111.3" y="171.7" transform="rotate(-90 111.3 171.7)">0-2120959-1</text>
<text x="131.4" y="171.5">30V</text>
<text x="136.3" y="171.7" transform="rotate(-90 136.3 171.7)">1-2120959-1</text>
<text x="105" y="178.5">800V</text>
<text x="130" y="178.5">800V</text>
<text x="109.1" y="185.5">3</text>
<text x="134.1" y="185.5">3</text>
<text x="107.7" y="192.5">II</text>
<text x="132.7" y="192.5">II</text>
<text x="107.7" y="199.5">II</text>
<text x="132.7" y="199.5">II</text>
<text x="232.2" y="200.8">SW 10mm</text>
<text x="307.9" y="200">SW 7mm</text>
<text x="469.1" y="198.7">2</text>
<text x="107.7" y="206.5">4A</text>
<text x="132.7" y="206.5">4A</text>
<text x="105" y="222">IP67</text>
<text x="130" y="222">IP67</text>
<text x="104.6" y="230">+85°C</text>
<text x="129.6" y="230">+85°C</text>
<text x="104.6" y="238">-40°C</text>
<text x="129.6" y="238">-40°C</text>
<text x="242" y="252.7">1</text>
<text x="241.6" y="278.4">3</text>
<text x="81.5" y="286.4">(SCALE 5:1)</text>
<text x="32.6" y="294.8">0-2120959-1</text>
<text x="117.6" y="294.8">1-2120959-1</text>
<text x="451.8" y="326.6">0.25mm²</text>
<text x="524.2" y="326.6">4</text>
<text x="539.7" y="326.6">1-2120959-1</text>
<text x="451.8" y="336.2">0.25mm²</text>
<text x="524.2" y="336.2">3</text>
<text x="539.7" y="336.2">0-2120959-1</text>
<text x="478.2" y="376.7">M8 FEMALE PANEL MOUNT CONNECTOR,</text>
<text x="478.2" y="381.7">SOLDER TERMINALS.</text>
<text x="478.2" y="386.7">-</text>
<text x="483.2" y="399.9">00779</text>
<text x="508.2" y="399.3">2120959</text>
<text x="567.9" y="399.3">-</text>
</g>
<text font-size="4.2" x="544" y="304.9">AS SHOWN</text>
<g font-size="4.1">
<text x="67.5" y="8.7">4</text>
<text x="207.2" y="8.7">3</text>
<text x="382.1" y="8.7">2</text>
<text x="521.8" y="8.7">1</text>
<text x="585.3" y="56.3">D</text>
<text x="4" y="60.3">D</text>
<text x="4" y="152.5">C</text>
<text x="585.3" y="152.5">C</text>
<text x="4" y="260.4">B</text>
<text x="585.3" y="263.6">B</text>
<text x="4" y="368.4">A</text>
<text x="585.3" y="368.4">A</text>
</g>
<g font-size="3.9">
<text x="448.8" y="30.5">A1</text>
<text x="366.2" y="376.3">mm</text>
<text x="434.1" y="384.8">-</text>
<text x="434.1" y="394">-</text>
<text x="368.2" y="401.9">-</text>
<text x="407.7" y="401.9">-</text>
<text x="452.6" y="399.8">-</text>
<text x="368.2" y="407">-</text>
<text x="407.7" y="407">-</text>
<text x="528.7" y="407.4">5:1</text>
<text x="551.1" y="407.4">1</text>
<text x="558.4" y="407.4">1</text>
</g>
<g font-size="3.6">
<text x="38" y="50.4">1</text>
<text x="37.7" y="75">2</text>
<text x="37.8" y="83.8">3</text>
<text x="37.7" y="92.6">4</text>
<text x="495" y="327">1</text>
<text x="495" y="336.6">1</text>
<text x="431.4" y="363.4">YASHKUMAR</text>
<text x="450.8" y="360.4">08MAY2014</text>
<text x="431.4" y="369.7">M. STRELOW</text>
<text x="431.4" y="376.1">C. SCHRETTLINGER</text>
<text x="450.8" y="373.1">08MAY2014</text>
</g>
<g font-size="3.3">
<text x="460.8" y="30.2">NEW DRAWING</text>
<text x="562.2" y="30.5">YR</text>
<text x="572.3" y="30.5">CS</text>
<text x="54.2" y="171">RATED VOLTAGE</text>
<text x="54.2" y="178">RATED IMPULSE VOLTAGE</text>
<text x="54.2" y="185">POLLUTION DEGREE</text>
<text x="54.2" y="192">OVERVOLTAGE CATEGORY</text>
<text x="54.2" y="199">MATERIAL GROUP</text>
<text x="54.2" y="206">RATED CURRENT</text>
<text x="54.2" y="213.5">VOLUME RESISTIVITY</text>
<text x="54.2" y="221.5">DEGREE OF PROTECTION</text>
<text x="54.2" y="229.5">UPPER TEMPERATURE</text>
<text x="54.2" y="237.5">LOWER TEMPERATURE</text>
<text x="544" y="308.8">WIE GEZEICHNET</text>
<text x="448.7" y="343.6">WIRES</text>
<text x="485.5" y="345">MATERIAL</text>
<text x="505.3" y="345">NUMBER</text>
<text x="524.8" y="345">OF</text>
<text x="533.1" y="345">POLESTE-PART-NO.</text>
<text x="532.4" y="365.1">TE Connectivity</text>
<text x="429" y="406.1">Customer Drawing</text>
<text x="481.8" y="406.1">/KUNDENZEICHNUNG</text>
</g>
<g font-size="3">
<text x="351.4" y="352.1">DIESE ZEICHNUNG IST EIN KONTROLLIERTES DOKUMENT.</text>
<text x="351.4" y="355.6">BEMASSUNGEN UND TOLERANZEN GEMAESS GPS (ISO STANDARDS).</text>
</g>
<g font-size="2.9">
<text x="491" y="16.8">REVISIONS</text>
<text x="21.7" y="21.8">C</text>
</g>
<g font-size="2.6">
<text x="246.2" y="22.3">-</text>
<text x="416.5" y="19.1">PRJ-14-000000805</text>
<text x="544" y="30.3">08MAY2014</text>
<text x="408.3" y="379.8">-</text>
<text x="408.3" y="382.9">-</text>
<text x="408.3" y="385.8">-</text>
<text x="408.3" y="388.8">-</text>
<text x="408.3" y="391.8">-</text>
<text x="417.9" y="394.5">-</text>
</g>
<g font-size="2.5">
<text x="349.3" y="361.1">THIS</text>
<text x="350.9" y="365.6">DIMENSIONING</text>
<text x="359.9" y="361.1">DRAWING</text>
<text x="376.8" y="361.1">IS</text>
<text x="378.4" y="365.6">AND</text>
<text x="383.2" y="361.1">A</text>
<text x="386.9" y="365.6">TOLERANCING</text>
<text x="387.4" y="361.1">CONTROLLED</text>
<text x="410.7" y="361.1">DOCUMENT.</text>
<text x="412.3" y="365.6">PER</text>
<text x="420.8" y="365.6">GPS</text>
<text x="439.8" y="365.6">STANDARDS).</text>
</g>
<g font-size="2.3">
<text x="446.6" y="346.5">AWG</text>
<text x="454.7" y="346.5">/</text>
<text x="458.7" y="346.5">mm²</text>
</g>
<g font-size="2.2">
<text x="390.2" y="379.7">0</text>
<text x="390.2" y="382.6">1</text>
<text x="393.8" y="379.7">PLC</text>
<text x="393.8" y="382.6">PLC</text>
<text x="390.2" y="385.6">2</text>
<text x="390.2" y="388.6">3</text>
<text x="393.8" y="385.6">PLC</text>
<text x="393.8" y="388.6">PLC</text>
<text x="390.2" y="391.6">4</text>
<text x="390.2" y="394.6">ANGLES/WINKEL</text>
<text x="393.8" y="391.6">PLC</text>
</g>
<g font-size="2">
<text x="16.7" y="15.5">THIS</text>
<text x="16.7" y="17.6">VERTRAULICHE</text>
<text x="24.8" y="15.5">DRAWING</text>
<text x="37.4" y="17.6">UNVEROEFFENTLICHTE</text>
<text x="42.5" y="15.5">UNPUBLISHED.</text>
<text x="93.9" y="15.5">RELEASED</text>
<text x="93.9" y="17.6">FREI</text>
<text x="101.8" y="17.6">FUER</text>
<text x="108.4" y="15.5">FOR</text>
<text x="109.7" y="17.6">VEROEFFENTLICHUNG</text>
<text x="114.8" y="15.5">PUBLICATION</text>
<text x="158.9" y="15.5">2014</text>
<text x="219.8" y="15.6">MATED WITH:</text>
<text x="219.8" y="17.8">PASSEND ZU:</text>
<text x="421.4" y="15.5">PROJEKT NR.:</text>
<text x="27.3" y="21.4">COPYRIGHT</text>
<text x="40.8" y="21.4">2014</text>
<text x="56.3" y="21.4">Tyco</text>
<text x="64.1" y="21.4">Electronics</text>
<text x="82.7" y="21.4">AMP</text>
<text x="108.8" y="20.3">ALL</text>
<text x="108.8" y="22.4">ALLE RECHTE VORBEHALTEN.</text>
<text x="115.2" y="20.3">RIGHTS</text>
<text x="126.5" y="20.3">RESERVED.</text>
<text x="443.5" y="22.9">P</text>
<text x="450.4" y="22.9">LTR</text>
<text x="491.3" y="19.7">AENDERUNGEN</text>
<text x="492.6" y="22.9">DESCRIPTION</text>
<text x="549" y="22.9">DATE</text>
<text x="563.2" y="22.9">DWN</text>
<text x="572.5" y="22.9">APVD</text>
<text x="492.7" y="25.5">BESCHREIBUNG</text>
<text x="429.2" y="359.8">DWN</text>
<text x="362.5" y="370.8">DIMENSIONS:</text>
<text x="397" y="370.7">TOLERANCES</text>
<text x="414.7" y="370.7">UNLESS</text>
<text x="429.2" y="366.1">CHK</text>
<text x="360.3" y="373.4">MASSEINHEITEN:</text>
<text x="394.8" y="372.8">OTHERWISE</text>
<text x="395.6" y="375.3">ALLGEMEINTOLERANZEN</text>
<text x="410.9" y="372.8">SPECIFIED:</text>
<text x="429.2" y="372.5">APVD</text>
<text x="473.2" y="372.5">NAME</text>
<text x="429.2" y="381.5">PRODUKTSPEZ.</text>
<text x="429.2" y="378.8">PRODUCT</text>
<text x="442" y="378.8">SPEC</text>
<text x="429.2" y="388.1">APPLICATION</text>
<text x="448.5" y="388.1">SPEC</text>
<text x="429.2" y="390.8">VERARBEITUNGSSPEZ.</text>
<text x="474.4" y="391.5">SIZE</text>
<text x="484.4" y="391.5">CAGE</text>
<text x="492.5" y="391.5">CODE</text>
<text x="500.1" y="391.5">DRAWING</text>
<text x="500.1" y="394.2">ZEICHNUNGS-NR.</text>
<text x="560.6" y="391.5">RESTRICTED</text>
<text x="561.1" y="394.2">NUR</text>
<text x="567.4" y="394.2">FUER</text>
<text x="351.7" y="397.2">MATERIAL</text>
<text x="390.6" y="397.2">FINISH</text>
<text x="399.1" y="397.2">/OBERFLAECHE/FARBE</text>
<text x="429.2" y="400.1">GEWICHT</text>
<text x="429.2" y="397.4">WEIGHT</text>
<text x="516" y="406.9">MASSSTAB</text>
<text x="516" y="404.2">SCALE</text>
<text x="537.2" y="406.9">BLATT</text>
<text x="537.2" y="404.2">SHEET</text>
<text x="553.9" y="407">VON</text>
<text x="554.7" y="404.4">OF</text>
<text x="566.6" y="404.2">REV</text>
<text x="12.5" y="411.6">1471-9</text>
<text x="23.8" y="411.6">(3/13)</text>
</g>
</svg>
